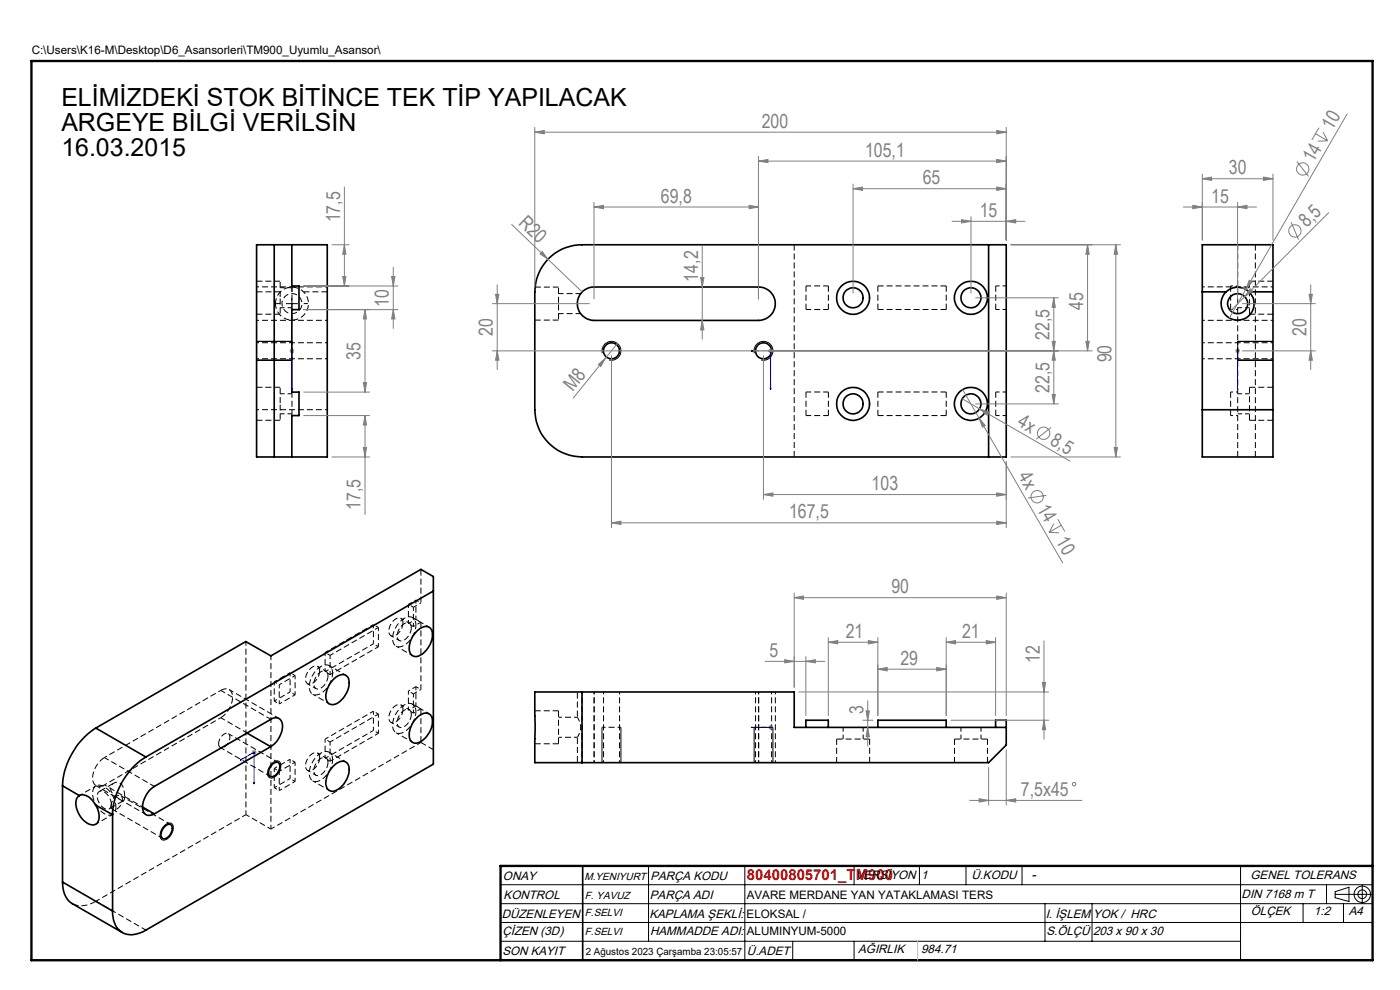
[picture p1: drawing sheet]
<svg xmlns="http://www.w3.org/2000/svg" width="297mm" height="210mm" viewBox="0 0 297 210" stroke-linecap="round" stroke-linejoin="round" font-family="sans-serif">
<g fill="none" stroke="#000" stroke-width=".21">
<path d="M54.4 76.4h7.5M54.4 72.4h7.5M60.7 64.4h2.5M61.9 63.2v2.5M127.8 74.9a1.99 1.99 0 0 1 1.7-2.5 1.99 1.99 0 0 1 2.2 2.2 1.99 1.99 0 0 1-2.5 1.7M160 74.9a1.99 1.99 0 0 1 1.7-2.5 1.99 1.99 0 0 1 2.2 2.1 1.99 1.99 0 0 1-2.4 1.8M262.5 76.4h7.6M262.5 72.4h7.6M127.7 154.3v7.5M131.7 154.3v7.5M160 154.3v7.5M164 154.3v7.5"/>
<path d="M34.9 175.1a.98 .98 0 0 1 1-.5 .98 .98 0 0 1 .9 .7 2.77 2.77 0 0 1-2.1 2.9 1.18 1.18 0 0 1-.6-1.8zM57.6 162.1l.3-.3a.94 .94 0 0 1 1.2-.3 .94 .94 0 0 1 .4 1.2 2.33 2.33 0 0 1-2.2 2.3 1.68 1.68 0 0 1 0-2.5zM106.2 187.7h185M106.2 191.7h185M106.2 195.7h185M106.2 199.7h157M137.6 183.7v16M158 183.7v20M168.2 199.7v4M181.2 183.7v4M181.2 199.7v4M195.1 183.7v4"/>
<path d="M204.9 183.7v4M216.8 183.7v4M221.7 191.7v8M231.7 191.7v8M263.2 183.7v20M276.4 191.7v4M281.4 187.7v4M283.2 189.7h7.8M283.2 189.2l3-1v3l-3-.8zM285 191.7v4M289 187.8v3.8"/>
<circle cx="289" cy="189.7" r=".93"/>
<circle cx="289" cy="189.7" r="1.74"/>
</g>
<g fill="none" stroke="#000" stroke-width=".35">
<path d="M54.4 51.9h15v45h-15zM58.2 51.9v45M61.9 51.9v8.8h1.5v5h-1.5v17.5h1.5v5h-1.5v8.7M116.4 54.8a9.9 9.9 0 0 1 7.1-2.9h90v45h-90a10.1 10.1 0 0 1-10-10v-25a10.3 10.3 0 0 1 2.9-7.1zM209.7 51.9v45M123.6 61.8l.4-.3a3.4 3.4 0 0 1 2-.6h34.9a3.5 3.5 0 0 1 3.6 3.5 3.5 3.5 0 0 1-3.6 3.6h-34.9a3.6 3.6 0 0 1-3.3-2.3 3.6 3.6 0 0 1 .9-3.9zM255.1 61.9v-10h15v10M255.1 61.9h5M255.1 61.9v25M260.1 61.9a3.5 3.5 0 0 0 0 5 3.5 3.5 0 0 0 4.9 0 3.5 3.5 0 0 0 0-5M260.1 61.9a3.6 3.6 0 0 1 4.9 0M265 61.9h5.1"/>
<path d="M270.1 61.9v25M255.1 86.9v10h15v-10M255.1 86.9h15M88.4 133.9a2.19 2.19 0 0 1 2.9-.6 4.2 4.2 0 0 1-1.1 4.9 2.07 2.07 0 0 1-3 .7 3.8 3.8 0 0 1 .9-4.6zM91.9 125.4l-61 35.2M20.3 154.4a15.8 15.8 0 0 0-7 12.3M20.3 154.4l31.8-18.3 5.4 3 31.8-18.3 2.6 1.5v39.8l-61 35.2a4.5 4.5 0 0 1-5.7-.1l-.7-.9-.4-1.1-.2-2M20.3 154.4l10.6 6.2M52.4 155.5l5 2.9M57.4 158.4a5.2 5.2 0 0 0 2.4-5.3 1.47 1.47 0 0 0-2.4-.5l-24.7 14.2a5.5 5.5 0 0 0-2.4 5 1.46 1.46 0 0 0 2.4 .8M57.4 158.4l-24.7 14.2M70.7 144.1a2.14 2.14 0 0 1 3-.6 4 4 0 0 1-.9 4.6 2.66 2.66 0 0 1-3 1.2 2.59 2.59 0 0 1-.4-3l.4-.9z"/>
<path d="M88.4 152.3a2.11 2.11 0 0 1 2.9-.6 4.2 4.2 0 0 1-1.1 4.9 2.3 2.3 0 0 1-2.7 .8 2.55 2.55 0 0 1-.5-2.9l.5-.9zM123.5 146.8h-10v15h10M123.5 146.8v15M123.5 146.8h45v7.5h45M171 154.3v-1.5h4.7v1.5M186.2 154.3v-1.5h14.5v1.5M211.2 154.3v-1.5h2.3v5.2l-3.8 3.8h-86.2M13.3 166.7l3.5 2.1M13.3 166.7v20.4M16.8 168.8a2.62 2.62 0 0 1 3.1 1.4l.4 .6M16.8 168.8a2.86 2.86 0 0 0-.1 3.7 3.8 3.8 0 0 0 3.2 2.5 1.84 1.84 0 0 0 1.1-2.4l-.7-1.8M20.3 170.8l3.6 2"/>
<path d="M23.9 172.8v20.4M30.2 171.2l2.5 1.4M30.9 160.6a15.4 15.4 0 0 0-7 12.2M34.9 175.4a.88 .88 0 0 1 1.2-.5 .88 .88 0 0 1 .4 1.1 1.96 1.96 0 0 1-2 1.9 1.73 1.73 0 0 1 .4-2.5zM57.7 162.2l.3-.2a.82 .82 0 0 1 1.1-.2 .82 .82 0 0 1 .2 1 2.16 2.16 0 0 1-1.8 2 1.31 1.31 0 0 1-.2-2zM70.7 162.5a2.14 2.14 0 0 1 3-.6 4 4 0 0 1-.9 4.5 2.97 2.97 0 0 1-2.7 1.4 2.06 2.06 0 0 1-.8-2.6l.5-1.4zM13.3 187.1a5.1 5.1 0 0 0 2 4.6l10.6 6.1M13.3 187.1l10.6 6.1M123.6 183.7v20M106.2 203.7h185"/>
<circle cx="129.7" cy="74.4" r="1.69"/>
<circle cx="162" cy="74.4" r="1.69"/>
<circle cx="181" cy="63.2" r="3.5"/>
<circle cx="181" cy="63.2" r="2.12"/>
<circle cx="206" cy="63.2" r="2.13"/>
<circle cx="206" cy="63.2" r="3.5"/>
<circle cx="262.6" cy="64.4" r="2.13"/>
<circle cx="181" cy="85.7" r="3.5"/>
<circle cx="181" cy="85.7" r="2.13"/>
<circle cx="206" cy="85.7" r="2.14"/>
<circle cx="206" cy="85.7" r="3.5"/>
</g>
<path d="M6.7 12.9h284.5v190.8h-284.5zM291.2 183.7h-185v20" fill="none" stroke="#000" stroke-width=".5"/>
<path d="M194.7 199.7v4" fill="none" stroke="#c0c0c0" stroke-width=".21"/>
<path d="M59.4 59.7v3.4M59.4 63.2v3.4M118.5 64.4v3.5M118.5 60.9v3.5M59.4 85.7v3.4M59.4 82.2v3.4M122.5 146.8v5.4M23.2 171.6l3-1.8M24.1 166.1l-3 1.8" fill="none" stroke="#000" stroke-width=".21" stroke-dasharray="1.3 .6" stroke-dashoffset="-.2" stroke-linecap="butt"/>
<g fill="none" stroke="#000" stroke-width=".21" stroke-dasharray="1.3 .6" stroke-linecap="butt">
<path d="M59.4 59.7h-5M168.5 51.9v45M262.6 51.9v45M270.1 59.7h-5M54.4 66.7h5M59.5 61.9h-5.1M61.9 65.7v-5M69.4 61.9h-5M113.5 67.9h5M171 60.7v4.9M175.7 60.7v4.9M186.2 65.7v-5"/>
<path d="M200.7 60.7v4.9M211.2 65.7v-5M261.1 60.7v4.9M265.1 66.7v-7M265.1 66.7h5M54.4 89.2h5M59.4 82.2h-5M61.9 88.2v-5M171 83.2v4.9M175.7 83.2v4.9M186.2 88.2v-5M200.7 83.2v4.9"/>
<path d="M211.2 88.2v-5M261.1 83.2v4.9M265.1 89.2v-7M265.1 89.2h5M266.3 96.9v-45M270.1 82.2h-5M85.5 132.1a.96 .96 0 0 0-.6-1 .96 .96 0 0 0-1.1 .3 2.68 2.68 0 0 0-1 3.4 1.55 1.55 0 0 0 2.1-.9l.4-.7 .2-1.1M87.3 133.2a2.91 2.91 0 0 1-2.3 2.8 1.28 1.28 0 0 1-.6-2 2.16 2.16 0 0 1 2.4-1.8l.4 .4 .1 .6M46.8 152.2a5.1 5.1 0 0 0 2.4-5.3 1.49 1.49 0 0 0-2.4-.5M67.8 142.3a.96 .96 0 0 0-.6-1 .96 .96 0 0 0-1.1 .3 2.68 2.68 0 0 0-1 3.4 1.55 1.55 0 0 0 2.1-.9l.4-.7 .2-1.1M69.6 143.4a2.91 2.91 0 0 1-2.3 2.8 1.28 1.28 0 0 1-.6-2 2.16 2.16 0 0 1 2.5-1.8l.3 .4 .1 .6M85.5 150.5a.96 .96 0 0 0-.6-1 .96 .96 0 0 0-1.1 .3 2.68 2.68 0 0 0-1 3.3 1.55 1.55 0 0 0 2.1-.8l.4-.7 .2-1.1"/>
<path d="M87.3 151.5a2.91 2.91 0 0 1-2.3 2.8 1.28 1.28 0 0 1-.6-1.9 2.16 2.16 0 0 1 2.4-1.8l.4 .3 .1 .6M113.5 157.8h5M118.5 150.8v7M118.5 150.8h-5M177.5 156.8h7M177.5 156.8v5M202.5 156.8h7M202.5 156.8v5M22.2 160.7a5.1 5.1 0 0 0-2.4 5.3 1.49 1.49 0 0 0 2.4 .5M23.6 170.6a.96 .96 0 0 1-.5 1 .96 .96 0 0 1-1.2-.3 2.68 2.68 0 0 1-1-3.3 1.55 1.55 0 0 1 2.1 .8l.4 .7 .2 1.1M26.5 169l-.2 .7-.1 .1a4 4 0 0 1-2.8-2.5 1.4 1.4 0 0 1 1.5-1.4 1.4 1.4 0 0 1 1.3 1.5l.3 1.6M67.8 160.7a.96 .96 0 0 0-.6-1 .96 .96 0 0 0-1.1 .3 2.68 2.68 0 0 0-1 3.3 1.55 1.55 0 0 0 2.1-.8l.4-.7 .2-1.1"/>
<path d="M69.6 161.7a2.91 2.91 0 0 1-2.3 2.8 1.28 1.28 0 0 1-.6-1.9 2.16 2.16 0 0 1 2.5-1.8l.3 .3 .1 .6M184.5 161.8v-5M209.5 161.8v-5"/>
</g>
<g fill="none" stroke="#000" stroke-width=".21" stroke-dasharray="1.3 .6" stroke-dashoffset=".5" stroke-linecap="butt">
<path d="M61.9 76.4v-4M211.2 65.7h2.3M213.5 60.7h-2.3M262.6 72.4v4M211.2 88.2h2.3M213.5 83.2h-2.3M79.2 132.5v4.1M80.3 133.1v4.1M84 137.1l3.5 2M86.6 132.3v-4.1M87.7 132.9v-4.1M88.2 131.4v-4.1"/>
<path d="M91 133l-3.5-2M58.2 144.6v4.1M59.2 145.2v4.1M61.5 142.7v4.1M62.6 143.3v4.1M66.3 147.3l3.6 2M69 142.5v-4.1M70 143.1v-4.1M73.4 143.2l-3.6-2M79.2 150.9v4M80.3 151.5v4.1M84 155.4l3.5 2.1"/>
<path d="M86.6 150.7v-4.1M87.7 151.3v-4.1M88.2 149.7v-4M91 151.4l-3.5-2M118.5 156.4h4M122.5 152.1h-4M131.7 154.3h-4M164 154.3h-4M20.3 174.8l3.6-2M20.4 166.7l-3.6 2M58.2 163v4.1M59.2 163.6v4.1"/>
<path d="M61.5 161.1v4M62.6 161.7v4.1M66.3 165.6l3.6 2.1M69 160.9v-4.1M70 161.5v-4.1M73.4 161.6l-3.6-2"/>
</g>
<g fill="none" stroke="#000" stroke-width=".21" stroke-dasharray="1.3 .6" stroke-dashoffset=".2" stroke-linecap="butt">
<path d="M118.5 66.5h4.7M123.2 62.3h-4.7M171 65.7h4.7M175.7 60.7h-4.7M171 88.2h4.7M175.7 83.2h-4.7M46.4 157.8a.77 .77 0 0 0 .4 .8 .77 .77 0 0 0 1-.3 1.99 1.99 0 0 0 .6-2.7 1.95 1.95 0 0 0-2 2.2M46.7 158.6l10.6 6.1M57.4 152.6l-10.6-6.2M59.2 152.4l-10.6-6.1M89.3 146.3v-14.3M20.4 166.7l10.6 6.1"/>
<path d="M23.6 170.9a.77 .77 0 0 0 .4 .9 .77 .77 0 0 0 1-.3 1.99 1.99 0 0 0 .6-2.7 1.95 1.95 0 0 0-2 2.1M23.9 171.7l10.6 6.1M32.8 166.8l-10.6-6.1M36.2 174.9l-10.6-6.1M59 161.7l-10.6-6.1M20.4 191.2l10.6 6.1"/>
</g>
<path d="M58.4 64.4a3.5 3.5 0 0 0 5.1 3.1 3.5 3.5 0 0 0 .5-5.9 3.5 3.5 0 0 0-5.5 2.3l-.1 .5M118.5 60.9h-5M186.2 65.7h14.5M200.7 60.7h-14.5M186.2 88.2h14.5M200.7 83.2h-14.5M89.3 157.5l2.6 1.5" fill="none" stroke="#000" stroke-width=".21" stroke-dasharray="1.3 .6" stroke-dashoffset=".1" stroke-linecap="butt"/>
<g fill="none" stroke="#000" stroke-width=".21" stroke-dasharray="1.3 .6" stroke-dashoffset=".8" stroke-linecap="butt">
<path d="M54.4 60.9h15M54.4 68h15M54.4 76.1h15M69.4 72.7h-15M255.1 76.1h15M261.1 60.7h1.5M261.1 65.7h1.5M270.1 68h-15M270.1 60.9h-15M270.1 72.7h-15M54.4 86.9h15M261.1 83.2h1.5"/>
<path d="M261.1 88.2h1.5M123.5 146.8v15M128 146.8v15M160.3 146.8v15M126 161.8v-15M131.4 161.8v-15M160.9 161.8v-15M163.7 161.8v-15M164.5 161.8v-15"/>
</g>
<g fill="none" stroke="#000" stroke-width=".21" stroke-dasharray="1.3 .6" stroke-dashoffset=".3" stroke-linecap="butt">
<path d="M59.4 65.3h2.5M61.9 61h-2.5M262.6 65.3h2.5M265.1 61h-2.5M59.4 87.8h2.5M61.9 83.5h-2.5M262.6 87.8h2.5M265.1 83.5h-2.5M52.4 155.5l-5.6-3.3M122.5 152.2a3.6 3.6 0 0 1 0 4.2M178.9 154.3v2.5M183.1 156.8v-2.5"/>
<path d="M203.9 154.3v2.5M208.1 156.8v-2.5"/>
</g>
<path d="M89.3 127.9v-7.1M89.3 157.5v-7.1M122.5 156.4v5.4M15.4 191.7a4.9 4.9 0 0 0 5-.5" fill="none" stroke="#000" stroke-width=".21" stroke-dasharray="1.3 .6" stroke-dashoffset="-.1" stroke-linecap="butt"/>
<g fill="none" stroke="#000" stroke-width=".21" stroke-dasharray="1.3 .6" stroke-dashoffset=".6" stroke-linecap="butt">
<path d="M59.8 64.4a2.13 2.13 0 0 0 3.2 1.9 2.13 2.13 0 0 0 .1-3.7 2.13 2.13 0 0 0-3.3 1.6v.2M70 139l-1-.6M80.3 133.1l-1.1-.6M80.3 137.2l-1.1-.6M82.9 134.8l1.8 1.1M86.8 132.2l-1.7-1M87.7 128.8l-1.1-.6M87.7 132.9l-1.1-.6M88.2 127.3l1.1 .6M88.2 131.4l1.1 .6M58.2 144.6l1 .6M58.2 148.7l1 .6"/>
<path d="M59.2 149.3l3.4-1.9M61.5 142.7l-3.3 1.9M61.5 146.8l-3.3 1.9M62.6 143.3l-1.1-.6M62.6 143.3l-3.4 1.9M62.6 147.4l-1.1-.6M65.3 145l1.7 1.1M69.1 142.4l-1.7-1M70 143.1l-1-.6M70 157.4l-1-.6M80.3 151.5l-1.1-.6M80.3 155.6l-1.1-.7"/>
<path d="M82.9 153.2l1.8 1M86.8 150.6l-1.7-1.1M87.7 147.2l-1.1-.6M87.7 151.3l-1.1-.6M88.2 145.7l1.1 .6M88.2 149.7l1.1 .7M58.2 163l1 .6M58.2 163l3.3-1.9M58.2 167.1l1 .6M58.2 167.1l3.3-2M59.2 167.7l3.4-1.9M62.6 161.7l-1.1-.6"/>
<path d="M62.6 161.7l-3.4 1.9M62.6 165.8l-1.1-.7M65.3 163.4l1.7 1M69.1 160.8l-1.7-1.1M70 161.5l-1-.6"/>
</g>
<g fill="none" stroke="#000" stroke-width=".21" stroke-dasharray="1.3 .6" stroke-dashoffset=".4" stroke-linecap="butt">
<path d="M52.2 136.1v36.7M57.5 139.1v36.8M79.2 132.5l-10.2 5.9M79.2 136.6l-10.2 5.9M80.3 133.1l-10.3 5.9M88.2 132.6a5 5 0 0 1-3.3 4.6 1.46 1.46 0 0 1-1.6-1.8 5 5 0 0 1 3.4-4.6 1.46 1.46 0 0 1 1.5 1.8M69 156.8l10.2-5.9M70 143.1l10.3-5.9M70.6 142.8a5 5 0 0 1-3.4 4.6 1.46 1.46 0 0 1-1.6-1.7 5 5 0 0 1 3.4-4.7 1.46 1.46 0 0 1 1.6 1.8M80.3 151.5l-10.3 5.9M88.2 151a5 5 0 0 1-3.3 4.6 1.46 1.46 0 0 1-1.6-1.8 5 5 0 0 1 3.4-4.6 1.46 1.46 0 0 1 1.5 1.8M24.6 171.2a1.54 1.54 0 0 1-.8 1.6 1.54 1.54 0 0 1-1.9-.3 4.9 4.9 0 0 1-2-5.3 1.56 1.56 0 0 1 2.4-.2 5.5 5.5 0 0 1 2.3 4.2"/>
<path d="M57.5 175.9l-5.3-3.1M57.5 175.9l31.8-18.4M69 160.9l10.2-6M70 161.5l10.3-5.9M70.6 161.2a5 5 0 0 1-3.4 4.6 1.46 1.46 0 0 1-1.6-1.8 5 5 0 0 1 3.4-4.6 1.46 1.46 0 0 1 1.6 1.8M20.4 191.2l31.8-18.4"/>
</g>
<path d="M46.8 146.4l-24.6 14.3M22.2 166.5l24.6-14.3M30.3 171.2l-8.1-4.7" fill="none" stroke="#000" stroke-width=".21" stroke-dasharray="1.3 .6" stroke-dashoffset=".7" stroke-linecap="butt"/>
<path d="M87.7 132.9l1.6-.9M88.2 127.3l-1.6 .9M88.2 131.4l-1.6 .9M89.3 127.9l-1.6 .9M86.6 146.6l1.6-.9M86.6 150.7l1.6-1M87.7 151.3l1.6-.9M89.3 146.3l-1.6 .9" fill="none" stroke="#000" stroke-width=".21" stroke-dasharray="1.3 .6" stroke-dashoffset=".9" stroke-linecap="butt"/>
<g fill="none" stroke="#808080" stroke-width=".21">
<path d="M73.1 39.7v21M113.5 28l2-.3v.7zM113.5 27v33.9M113.5 28h100M160.9 34.2l2-.4v.7zM160.9 33.2v30.2M160.9 34.2h52.6M181 39v23.2M211.5 39.7l2 .3-2 .4zM211.5 33.8l2 .4-2 .3zM211.5 27.7l2 .3-2 .4zM213.5 27v23.9"/>
<path d="M255.1 37.9l1.9-.3v.7zM255.1 36.9v14M255.1 37.9h15M268 37.6l2.1 .3-2.1 .4zM270.1 36.9v14M275.1 34.2l2.5 3.2M279 28.4l2.7 1.5M279.8 27.1l-1.5 2.6M280.7 28l1 1.9M281.7 29.9h-2.2M285.8 24.2l-21.5 37.2M70.4 51.9h3.6"/>
<path d="M72.7 58.7h.7l-.3 2zM73.1 51.9l.3 2h-.7zM83.1 58.7h.7l-.4 2zM83.4 56.7v13M108.5 47.6l15 14.3M115 53.4l1.2 1.6-1.6-1.1zM126 43.9l2-.3v.7zM126 43.9h34.9M126 42.9v20.5M148.6 58.9h.7l-.3 2zM149 52.2v19.8M158.9 43.6l2 .3-2 .4z"/>
<path d="M181 40l2-.3v.7zM181 40h32.5M202 46.9h15.5M204 46.6l2 .3-2 .4zM206 46v16.2M213.5 46.9l2-.3v.7zM214.5 51.9h23.2M230.7 51.9l.4 2h-.7zM230.7 51.9v22.5M236.7 51.9l.4 2h-.7zM236.7 51.9v45M251 43.9h15.6"/>
<path d="M253 43.6l2.1 .3-2.1 .4zM262.5 43.9l2-.3v.7zM262.5 42.9v20.5M265 59.5l.6 .3-1.3 1.6zM273.9 47.1l1.6 3.7M281.9 45.1l-20.8 20.8M61.4 74.4h1M61.6 74.1l.7 .7M61.9 73.9v1M62.3 74.1l-.7 .7M64.4 65.7h20M64.4 60.7h20"/>
<path d="M77.4 65.7l.4 2h-.7zM77.4 65.7v17.5M83.4 65.7l.4 2h-.7zM104.5 74.4h56.5M104.5 64.4h20.5M105.1 62.4h.7l-.3 2zM105.5 74.4l.3 2h-.7zM105.5 60.4v18M126.9 77.3l1.5-1.3-.9 1.7zM128.4 76l-6.8 8.4M129.7 75.4v36.5M131 72.9l-2.6 3.1"/>
<path d="M149 68l.3 2h-.7zM162 75.4v30.5M163 74.4h68.7M163.1 74.1l.7 .7M163.5 73.9v1M163.8 74.1l-.7 .7M207 63.2h17.5M223.2 72.4h.7l-.3 2zM223.6 63.2l.3 2h-.7zM223.6 74.4l.3 2h-.7zM223.6 63.2v22.5M230.4 72.4h.7l-.4 2z"/>
<path d="M262 74.4h1.1M262.2 74.1l.7 .7M262.5 73.9v1M262.9 74.1l-.7 .7M263.4 61l.8 .3M263.6 74.4h15.4M263.6 64.4h15.4M264.3 61.4l-3.5 6M265.2 61.3l.5 .5-1.6 1.1zM277.7 62.4h.7l-.3 2zM278.1 60.4v18M278.1 74.4l.3 2h-.7z"/>
<path d="M64.4 83.2h14M64.4 88.2h14M70.4 96.9h8M77.1 81.2h.7l-.4 2zM77.1 94.9h.7l-.4 2zM77.4 88.2l.4 2h-.7zM77.4 88.2v20.9M204.1 84.6l3.7 2.1M204.2 82.6l3.5 6.1M207 85.7h17.5M207.7 88.7l1.3 1.6-.6 .3zM207.7 88.7l17.7 30.7"/>
<path d="M207.8 86.7l1.9 .7-.3 .6zM207.8 86.7l19.2 11.1M213.5 97.9v14M214.5 96.9h23.2M223 90.7l-3.2 2.5M223.2 83.7h.7l-.3 2zM236.4 94.9h.7l-.4 2zM129.7 110.9l2-.3v.7zM129.7 110.9h83.8M162 104.9l2-.3v.7zM162 104.9h51.5M211.5 110.6l2 .3-2 .4z"/>
<path d="M211.5 104.6l2 .3-2 .4zM222 105.1l-3.9 .5M222.6 112.9l2.1 .1M223.6 111.1l-1 1.8M224.4 110.1l1.5 2.6M225.1 111.4l-2.5 1.5M166.5 139.9l2 .4-2 .3zM168.5 126.8l2-.4v.7zM168.5 125.8v20M168.5 126.8h45M171 139.3v12.5M175.7 136.2l2-.3v.7z"/>
<path d="M175.7 136.2h10.5M175.7 135.2v16.6M184.2 135.9l2 .3-2 .4zM186.2 135.2v16.6M200.7 136.2l2-.3v.7zM200.7 135.2v16.6M200.7 136.2h10.5M209.2 135.9l2 .3-2 .4zM211.2 135.2v16.6M211.5 126.4l2 .4-2 .3zM213.5 125.8v26M221.5 136v20.8"/>
<path d="M53.4 159.6h1M53.6 159.2l.7 .7M53.9 159.1v.9M54.3 159.2l-.7 .7M162.3 140.3h12.7M163 154.3h1M163.1 153.9l.7 .7M163.5 153.8v1M163.8 153.9l-.7 .7M169.5 146.8h53M171 140.3l2-.4v.7zM183.1 152.8h2.1"/>
<path d="M183.7 150.8h.7l-.3 2zM184.1 154.3l.3 2h-.7zM184.1 148.7v9.6M186.2 141.9l2-.3v.7zM186.2 141.9h14.5M198.7 141.6l2 .3-2 .4zM201.7 152.8h20.8M213.5 159v11.8M221.1 144.8h.7l-.3 2zM221.5 152.8l.3 2h-.7zM205.7 169.8h23.8M207.7 169.4l2 .4-2 .3z"/>
<path d="M209.7 162.8v8M213.5 169.8l2-.4v.7z"/>
<circle cx="276.4" cy="35.8" r="1.3"/>
<circle cx="274.7" cy="49" r="1.31"/>
<circle cx="221.4" cy="91.9" r="1.3"/>
<circle cx="220" cy="105.4" r="1.3"/>
<circle cx="227.9" cy="166.3" r=".37"/>
</g>
<g fill="none" stroke="#00f" stroke-width=".21">
<path d="M61.9 74.3v.2zM61.9 74.4h.1M61.9 74.4v8.3M159.3 74.4h4.2v8.3M159.3 74.4l.4-.1v.2zM262.5 74.3v.2zM262.5 74.4h.1M262.5 74.4v8.3M61.9 82.7v-.4v.4M163.4 82.3h.2l-.1 .4zM262.5 82.7v-.4v.4M159.3 154.3h4.2"/>
<path d="M159.3 154.3h.4h-.4M163.4 154.3h.2zM163.5 154.3h.1M51 161.2l.3-.2v.2zM51 161.2l2.9-1.6v6.7M53.8 166h.2l-.1 .3z"/>
</g>
<path d="M59.4 64.4h-.8M61.9 61.9v-.9M61.9 66.9v.9M64.4 64.4h.9" fill="none" stroke="#000" stroke-width=".21" stroke-dasharray="15.2 1.3 1.3 1.3" stroke-linecap="butt"/>
<g fill="#00f">
<path d="M159.3 74.4l.4-.1v.2zM163.4 82.3h.2l-.1 .4z"/>
<path d="M61.9 74.3v.2zM61.9 82.3v.4z"/>
<path d="M262.5 74.3v.2zM262.5 82.3v.4z"/>
<path d="M51 161.2l.3-.2v.2zM53.8 166h.2l-.1 .3z"/>
<path d="M159.3 154.3h.4zM163.4 154.3h.2z"/>
</g>
<g fill="#808080">
<path d="M115 53.4l1.2 1.6-1.6-1.1z"/>
<path d="M265.2 61.3l.5 .5-1.6 1.1z"/>
<path d="M126.9 77.3l1.5-1.3-.9 1.7z"/>
<path d="M265 59.5l.6 .3-1.3 1.6z"/>
<path d="M207.7 88.7l1.3 1.6-.6 .3z"/>
<path d="M207.8 86.7l1.9 .7-.3 .6z"/>
<path d="M213.5 46.9l2-.3v.7zM204 46.6l2 .3-2 .4zM211.5 110.6l2 .3-2 .4zM129.7 110.9l2-.3v.7z"/>
<path d="M198.7 141.6l2 .3-2 .4zM186.2 141.9l2-.3v.7zM262.5 43.9l2-.3v.7zM253 43.6l2.1 .3-2.1 .4z"/>
<path d="M200.7 136.2l2-.3v.7zM209.2 135.9l2 .3-2 .4z"/>
<path d="M175.7 136.2l2-.3v.7zM184.2 135.9l2 .3-2 .4z"/>
<path d="M168.5 126.8l2-.4v.7zM211.5 126.4l2 .4-2 .3z"/>
<path d="M268 37.6l2.1 .3-2.1 .4zM255.1 37.9l1.9-.3v.7z"/>
<path d="M171 140.3l2-.4v.7zM166.5 139.9l2 .4-2 .3z"/>
<path d="M213.5 169.8l2-.4v.7zM207.7 169.4l2 .4-2 .3z"/>
<path d="M278.1 74.4l.3 2h-.7zM277.7 62.4h.7l-.3 2z"/>
<path d="M230.4 72.4h.7l-.4 2zM230.7 51.9l.4 2h-.7zM236.4 94.9h.7l-.4 2zM236.7 51.9l.4 2h-.7z"/>
<path d="M148.6 58.9h.7l-.3 2zM149 68l.3 2h-.7zM83.4 65.7l.4 2h-.7zM83.1 58.7h.7l-.4 2zM72.7 58.7h.7l-.3 2zM73.1 51.9l.3 2h-.7zM77.1 81.2h.7l-.4 2zM77.4 65.7l.4 2h-.7zM77.1 94.9h.7l-.4 2zM77.4 88.2l.4 2h-.7z"/>
<path d="M221.1 144.8h.7l-.3 2zM221.5 152.8l.3 2h-.7z"/>
<path d="M223.6 63.2l.3 2h-.7zM223.2 72.4h.7l-.3 2zM223.6 74.4l.3 2h-.7zM223.2 83.7h.7l-.3 2zM105.1 62.4h.7l-.3 2zM105.5 74.4l.3 2h-.7zM183.7 150.8h.7l-.3 2zM184.1 154.3l.3 2h-.7z"/>
<path d="M181 40l2-.3v.7zM211.5 39.7l2 .3-2 .4zM160.9 34.2l2-.4v.7zM211.5 33.8l2 .4-2 .3zM126 43.9l2-.3v.7zM158.9 43.6l2 .3-2 .4zM162 104.9l2-.3v.7zM211.5 104.6l2 .3-2 .4zM113.5 28l2-.3v.7zM211.5 27.7l2 .3-2 .4z"/>
</g>
<g font-size="5.3">
<text x="13" y="22.6">ELİMİZDEKİ STOK BİTİNCE TEK TİP YAPILACAK</text>
<text x="13" y="27.9">ARGEYE BİLGİ VERİLSİN</text>
<text x="13" y="33.1">16.03.2015</text>
</g>
<g font-size="4.1" fill="#808080">
<text x="161.6" y="27.1">200</text>
<text x="282.7" y="27.8" transform="rotate(-60 282.7 27.8)">10</text>
<text x="183.5" y="33.2">105,1</text>
<text x="278.7" y="34.7" transform="rotate(-60 278.7 34.7)">14</text>
<text x="195.8" y="39.1">65</text>
<text x="260.7" y="37">30</text>
<text x="72.1" y="47.2" transform="rotate(-90 72.1 47.2)">17,5</text>
<text x="109.9" y="47.6" transform="rotate(44 109.9 47.6)">R20</text>
<text x="140.2" y="43">69,8</text>
<text x="207.9" y="46">15</text>
<text x="256.9" y="43">15</text>
<text x="277.2" y="48.4" transform="rotate(-45 277.2 48.4)">8,5</text>
<text x="148.1" y="59.7" transform="rotate(-90 148.1 59.7)">14,2</text>
<text x="82.5" y="65" transform="rotate(-90 82.5 65)">10</text>
<text x="229.8" y="65.8" transform="rotate(-90 229.8 65.8)">45</text>
<text x="104.6" y="71.3" transform="rotate(-90 104.6 71.3)">20</text>
<text x="277.1" y="71.3" transform="rotate(-90 277.1 71.3)">20</text>
<text x="76.5" y="76.3" transform="rotate(-90 76.5 76.3)">35</text>
<text x="222.6" y="72.1" transform="rotate(-90 222.6 72.1)">22,5</text>
<text x="235.8" y="76.9" transform="rotate(-90 235.8 76.9)">90</text>
<text x="121.5" y="83.1" transform="rotate(-51 121.5 83.1)">M8</text>
<text x="222.6" y="83.3" transform="rotate(-90 222.6 83.3)">22,5</text>
<text x="215.6" y="90.2" transform="rotate(30 215.6 90.2)">4x</text>
<text x="222.6" y="94.2" transform="rotate(30 222.6 94.2)">8,5</text>
<text x="215.9" y="101" transform="rotate(60 215.9 101)">4x</text>
<text x="184.9" y="104">103</text>
<text x="219.9" y="107.9" transform="rotate(60 219.9 107.9)">14</text>
<text x="76.5" y="108.2" transform="rotate(-90 76.5 108.2)">17,5</text>
<text x="167.4" y="110">167,5</text>
<text x="223.9" y="114.8" transform="rotate(60 223.9 114.8)">10</text>
<text x="189.1" y="125.8">90</text>
<text x="179.4" y="135.3">21</text>
<text x="204.1" y="135.3">21</text>
<text x="163.3" y="139.3">5</text>
<text x="191" y="141">29</text>
<text x="220.6" y="140.7" transform="rotate(-90 220.6 140.7)">12</text>
<text x="183.2" y="151.5" transform="rotate(-90 183.2 151.5)">3</text>
<text x="216.6" y="168.8">7,5x45</text>
</g>
<text font-size="3.2" fill="#f00" x="158.4" y="186.7">80400805701_TM900</text>
<text font-size="2.8" x="218.8" y="186.4">-</text>
<g font-size="2.6">
<text x="106.7" y="186.7">ONAY</text>
<text x="106.8" y="190.6">KONTROL</text>
<text x="137.9" y="190.6">PARÇA ADI</text>
<text x="138" y="186.7">PARÇA KODU</text>
<text x="181.5" y="186.4">VERSİYON</text>
<text x="195.4" y="186.4">1</text>
<text x="206.1" y="186.4">Ü.KODU</text>
<text x="263.4" y="190.5">DIN 7168 m T</text>
<text x="265.3" y="186.4">GENEL TOLERANS</text>
<text x="106.4" y="194.8">DÜZENLEYEN</text>
<text x="137.8" y="194.8">KAPLAMA ŞEKLİ:</text>
<text x="221.8" y="194.8">I. İŞLEM</text>
<text x="231.9" y="194.8">YOK / HRC</text>
<text x="265.4" y="194.2">ÖLÇEK</text>
<text x="278.8" y="194.2">1:2</text>
<text x="286.1" y="194.2">A4</text>
<text x="106.6" y="198.4">ÇİZEN (3D)</text>
<text x="106.6" y="202.6">SON KAYIT</text>
<text x="137.9" y="198.4">HAMMADDE ADI:</text>
<text x="158.5" y="202.6">Ü.ADET</text>
<text x="182.1" y="202.2">AĞIRLIK</text>
<text x="195.4" y="202.2">984.71</text>
<text x="222" y="198.3">S.ÖLÇÜ</text>
<text x="231.9" y="198.3">203 x 90 x 30</text>
</g>
<g font-size="2.5">
<text x="6.7" y="11.5">C:\Users\K16-M\Desktop\D6_Asansorleri\TM900_Uyumlu_Asansor\</text>
<text x="158.4" y="190.6">AVARE MERDANE YAN YATAKLAMASI TERS</text>
<text x="158.4" y="194.8">ELOKSAL /</text>
<text x="158.4" y="198.4">ALUMINYUM-5000</text>
</g>
<g font-size="2.2">
<text x="124" y="186.7">M.YENIYURT</text>
<text x="124.1" y="190.6">F. YAVUZ</text>
<text x="124.1" y="194.3">F.SELVI</text>
<text x="124.1" y="198.4">F.SELVI</text>
</g>
<text font-size="2.1" x="124.3" y="202.6">2 Ağustos 2023 Çarşamba 23:05:57</text>
</svg>
